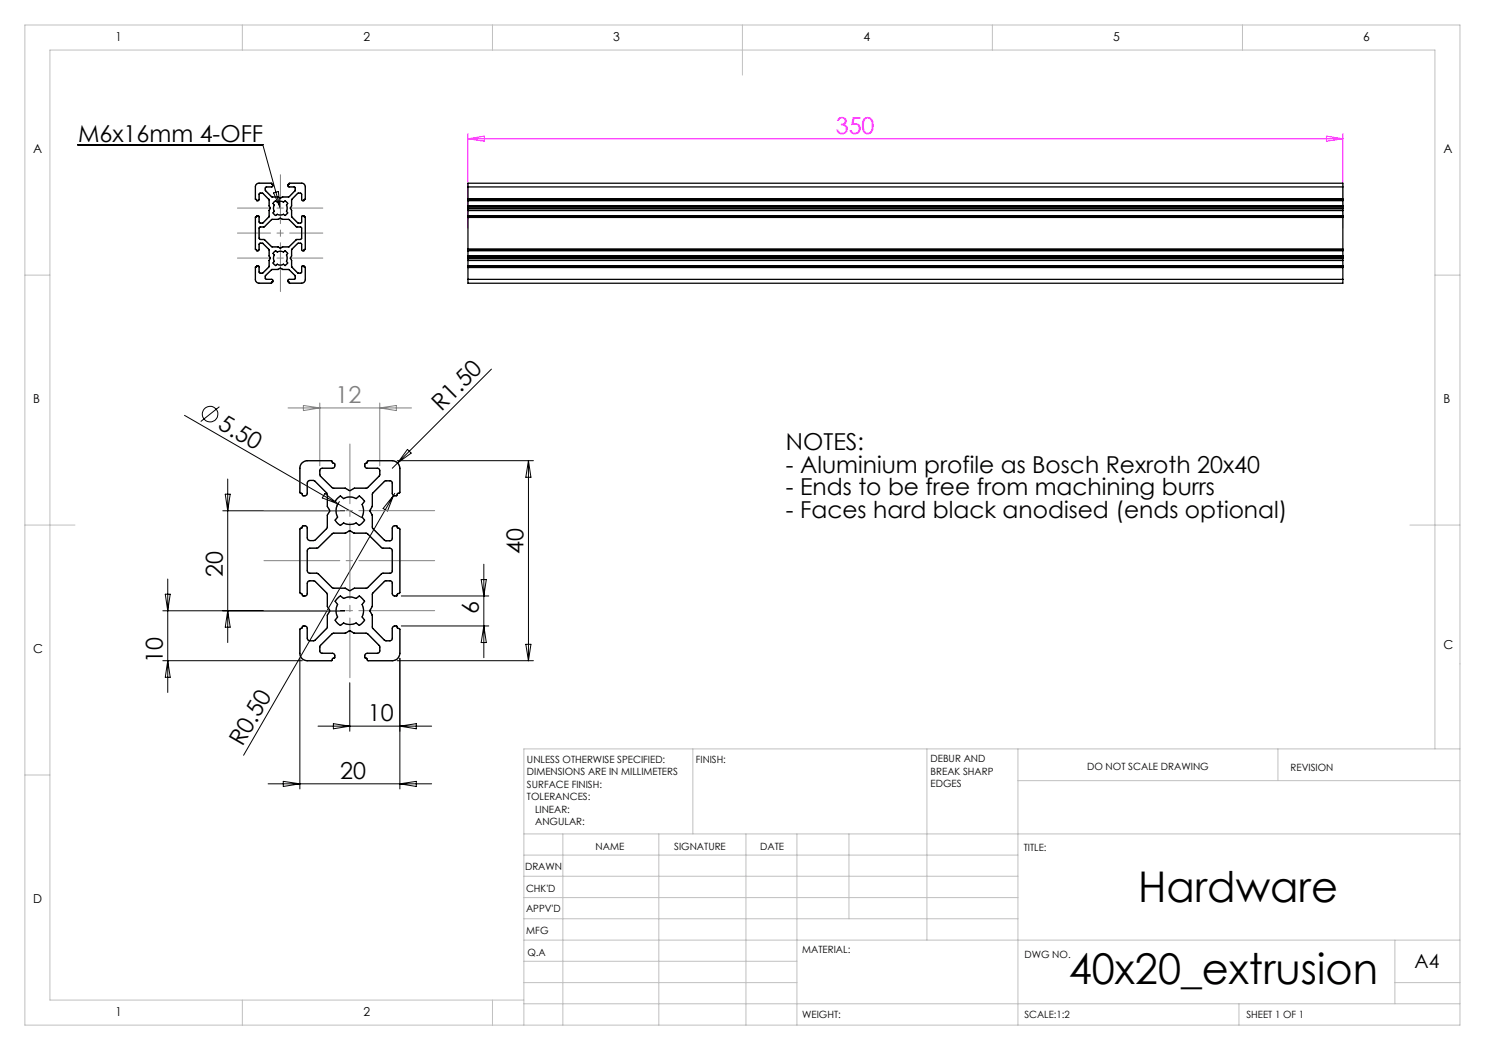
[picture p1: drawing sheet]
<svg xmlns="http://www.w3.org/2000/svg" width="297mm" height="210mm" viewBox="0 0 297 210" stroke-linecap="round" stroke-linejoin="round" font-family="sans-serif">
<g fill="none" stroke="#000" stroke-width=".2">
<path d="M15.6 29h37l3.5 12.6M54.7 38.6l1-.3 .4 3.3zM98.3 73.8l-19.8 19.9M36.9 83.1l35.5 20.4M43.9 81.3l-3.8 3M45 98.8h1l-.5 3.4zM45.5 95.8v32.7M65 98.7l2.6 2.1-3.1-1.2zM78.7 99.1l-30 52M78.7 99.1l-1.2 3.1-.9-.5zM79 98.7l-.3 .4M79.4 92.1h27.3"/>
<path d="M81.5 89.9l.7 .7-2.7 2zM105.7 92.1v40M105.7 92.1l.5 3.4h-1zM33.1 118.8h.9l-.5 3.4zM33.5 115.8v22.7M44.6 102.2h24.4M67.9 100.3l-.4 .6-.3 .8M80.3 119.2h17.5M96.2 115.9h1.1l-.5 3.3zM96.8 112.8v18.7M32.6 132.1h27.9M32.6 122.2h36.4"/>
<path d="M33.5 132.1l.5 3.4h-.9zM45.5 122.2l.5 3.2h-1zM60 131.6v26.2M70 136.6v9.7M79.4 132.1h27.3M80 131.6v26.2M80.3 125.2h17.5M96.8 125.2l.5 3.3h-1.1zM105.2 128.9h1l-.5 3.2zM53.6 156.8h32.7M56.7 156.3l3.3 .5-3.3 .5zM63.6 145.2h22.7"/>
<path d="M66.7 144.7l3.3 .5-3.3 .6zM80 156.8l3.3-.5v1zM80 145.2l3.3-.5v1.1z"/>
<circle cx="42" cy="82.8" r="1.56"/>
</g>
<g fill="none" stroke="#808080" stroke-width=".25">
<path d="M54.4 36.9l-.1-.3h-2.5a.72 .72 0 0 0-.7 .8v2.5l.3 .2h.3l.1-1.3 .2-.2h.5l1.3 1.3v1.3l.2 .5-.2 .3v1.4l-1.2 1.2-.7-.1-.2-1.3-.3-.1-.3 .3v6.5l.3 .3 .3-.1 .1-1.3 .2-.2 .6 .1 1.2 1.2v1.3l.2 .4-.2 .5v1.3l-1.2 1.2-.7-.1-.2-1.3h-.3l-.3 .2v2.5a.78 .78 0 0 0 .7 .7h2.4l.2-.2M54.4 36.9h.1M54.5 36.9l.1 .2-.1 .3h-1.3l-.1 .7 1.2 1.3h1.3l.5 .2 .4-.2 1.4-.1 1.2-1.2v-.6l-.2-.1h-1.2l-.1-.2 .1-.3M57.7 36.9h.1M57.7 36.9l.2-.3h2.4a.78 .78 0 0 1 .8 .8v2.4l-.4 .3h-.3l-.1-1.4h-.8l-1.2 1.2v1.3l-.2 .4 .2 .4v1.4l1.3 1.2 .7-.1v-1.2l.2-.2h.3v.2l.3 .1v6.5h-.2l-.1 .3-.4-.1-.1-1.4h-.8l-1.2 1.2v1.3l-.2 .5 .2 .4v1.3l1.2 1.2 .8-.1 .1-1.3h.3l.2 .2h.2v2.5a.78 .78 0 0 1-.8 .7h-2.4l-.2-.2M51.9 45.4h.9l1.6-1.5h1.2l.4-.3 .5 .3h1.2l1.6 1.5 1 .1v2.2l-.2 .2h-.8l-1.5 1.5h-1.3l-.4 .2-.5-.2h-1.2l-1.5-1.5h-.8l-.3-.2v-2.2zM54.4 56.4h.1M54.5 56.4l.1-.3-.1-.2-1.3-.1-.1-.7 1.2-1.2h1.3l.4-.3 .5 .3h1.3l1.3 1.2v.6l-.2 .2h-1.2l-.1 .1 .1 .4M54.8 40.5l.3-.3 .4 .2a1.17 1.17 0 0 1 1.2 0l.3-.2 .5 .5-.2 .3 .1 .5-.1 .8 .2 .3-.3 .3-.2 .2-.3-.2-.8 .1-.4-.1-.4 .2-.5-.5 .3-.3a1.17 1.17 0 0 1 0-1.3l-.3-.3zM54.8 50.5l.3-.3 .4 .2 .4-.1 .8 .1 .3-.2 .5 .4-.2 .4 .1 .5-.1 .8 .2 .3-.5 .5-.3-.3a1.17 1.17 0 0 1-1.2 0l-.4 .3-.2-.2-.3-.3 .3-.3a1.23 1.23 0 0 1 0-1.3l-.3-.3zM57.7 56.4h.1M60.3 92.7l.4-.4 .8-.2 4.9 .1a.54 .54 0 0 0 .6 .6l-.1 .6-.3 .3h-2.4l-.2 .3v1.2l2.6 2.4h2.5l.9 .5 .9-.5h2.6l2.4-2.5 .1-1.1-.3-.3h-2.3l-.3-.2-.1-.7 .4-.2 .2-.4 4.9-.1a1.56 1.56 0 0 1 1.5 1.6v4.8l-.2 .2a.38 .38 0 0 0-.4 .4l-.5 .1-.4-.4-.1-2.4-.3-.2h-1.2l-2.4 2.6v2.4l-.5 1 .5 .8v2.6l2.4 2.5 1.2 .1 .3-.3 .1-2.4 .4-.3 .5 .1a.39 .39 0 0 0 .5 .4l.1 12.8-.1 .2a.4 .4 0 0 0-.5 .5l-.7-.1-.2-.3-.1-2.4-.3-.2h-1.2l-2.4 2.5v2.5l-.5 1 .5 .8v2.6l2.4 2.4 1.2 .2 .3-.3 .1-2.3 .1-.3 .7-.1 .2 .5 .4 .1 .1 4.9a1.5 1.5 0 0 1-1.5 1.4h-4.9l-.2-.4-.4-.2a.61 .61 0 0 1 .3-.8l2.4-.1 .3-.4-.1-1-2.5-2.5-2.6-.1-.8-.5-.9 .5-2.6 .1-2.5 2.4v1.1l.3 .4 2.3 .1a.61 .61 0 0 1 .4 .8l-.1 .1a.44 .44 0 0 0-.5 .5h-5.1a1.45 1.45 0 0 1-1.3-1.4v-4.9l.4-.1 .2-.5a.66 .66 0 0 1 .8 .3l.1 2.3 .4 .4 1-.1 2.5-2.5 .1-2.6 .4-.7-.4-1-.1-2.6-2.5-2.5h-1l-.4 .2-.1 2.5a.66 .66 0 0 1-.8 .3h-.1a.54 .54 0 0 0-.5-.6v-12.9a.44 .44 0 0 0 .5-.5h.1a.66 .66 0 0 1 .8 .3l.1 2.3 .4 .3 1.1-.1 2.4-2.4 .1-2.6 .4-.7-.4-1-.1-2.6-2.6-2.6h-1l-.3 .3-.1 2.4a.66 .66 0 0 1-.8 .4l-.1-.1a.41 .41 0 0 0-.5-.5v-5.1z"/>
<path d="M67.5 99.7l.6-.5 .6 .5a2.61 2.61 0 0 1 2.5 0l.7-.5 .7 .6 .3 .5-.5 .6 .1 .2a2.87 2.87 0 0 1-.1 2.3l.5 .6-.6 .8-.4 .3-.7-.5a2.61 2.61 0 0 1-2.5 0l-.6 .5-.5-.3-.6-.8 .5-.6a2.68 2.68 0 0 1 0-2.5l-.5-.6zM61.6 109.8l.3-.2h1.7l2.9-2.9 2.6-.1 .7-.4 1 .4 2.6 .1 3 2.9h1.6l.4 .3 .1 4.4-.4 .3-1.7 .1-3.1 2.9h-2.4l-.9 .5-.9-.5h-2.5l-3-2.8-1.7-.2-.3-.1-.1-.3v-4zM67.5 119.7l.6-.5 .6 .5a2.9 2.9 0 0 1 2.5 0l.7-.5 .7 .6 .3 .5-.5 .6 .1 .2a2.78 2.78 0 0 1-.1 2.3l.5 .6-.6 .8-.4 .3-.7-.5a2.61 2.61 0 0 1-2.5 0l-.6 .5-.6-.5-.5-.6 .5-.6a2.61 2.61 0 0 1 0-2.5l-.5-.6z"/>
</g>
<g fill="none" stroke="#c0c0c0" stroke-width=".2">
<path d="M5 5h287v200h-287zM48.5 5v5M98.5 5v5M148.5 5v10M198.5 5v5M248.5 5v5M5 55h5M287 55h5M5 105h10M282 105h10M5 155h5M138.6 149.8v17"/>
<path d="M185.4 149.8v38.2M203.6 149.8v55.2M203.6 156.1h88.4M255.6 149.8v6.3M287 149.8v-139.8h-277v190h94.8M292 149.8h-187.2v55.2M104.8 166.8h187.2M104.8 179.5h98.8M104.8 175.3h98.8M104.8 171h98.8M112.6 166.8v38.2M131.8 166.8v38.2"/>
<path d="M149.2 166.8v38.2M159.4 166.8v38.2M169.8 166.8v17M104.8 183.8h98.8M104.8 196.5h54.6M104.8 192.3h54.6M104.8 188h187.2M279 196.5h13M279 188v12.8M48.5 200v5M98.5 200v5M104.8 200.8h187.2"/>
<path d="M247.8 200.8v4.2"/>
</g>
<path d="M57.6 81.6h24.7M60.7 81.1l3.3 .5-3.3 .5zM64 80.6v12.6M76 80.6v12.6M76 81.6l3.3-.5v1z" fill="none" stroke="#808080" stroke-width=".2"/>
<path d="M93.6 26.7v18.9M93.6 27.8h175M93.6 27.8l3.3-.6v1zM265.3 27.2l3.3 .6-3.3 .4zM268.6 26.7v18.9" fill="none" stroke="#f0f" stroke-width=".2"/>
<path d="M56.1 34.9v23.4" fill="none" stroke="#808080" stroke-width=".2" stroke-dasharray="15.2 1.3 1.3 1.3" stroke-dashoffset="5.5"/>
<path d="M47.5 46.6h17.1M47.5 51.6h17.1M47.5 41.6h17.1" fill="none" stroke="#808080" stroke-width=".2" stroke-dasharray="15.2 1.3 1.3 1.3" stroke-dashoffset="8.6"/>
<path d="M70 88.8v46.7" fill="none" stroke="#808080" stroke-width=".2" stroke-dasharray="15.2 1.3 1.3 1.3" stroke-dashoffset="3.3"/>
<path d="M52.8 112.1h34.1M52.8 102.1h34.1M52.8 122.1h34.1" fill="none" stroke="#808080" stroke-width=".2" stroke-dasharray="15.2 1.3 1.3 1.3" stroke-dashoffset=".1"/>
<g fill="none" stroke="#000" stroke-width=".25">
<path d="M54.4 36.9l-.1-.3h-2.5a.72 .72 0 0 0-.7 .8v2.5l.3 .2h.3l.1-1.3 .2-.2h.5l1.3 1.3v1.3l.2 .4-.2 .4v1.4l-1.2 1.2-.7-.1-.2-1.3-.3-.1-.3 .3v6.5l.3 .3 .3-.1 .1-1.3 .2-.2 .6 .1 1.2 1.2v1.3l.2 .4-.2 .5v1.3l-1.2 1.2-.7-.1-.2-1.3h-.3l-.3 .2v2.5a.78 .78 0 0 0 .7 .7h2.4l.2-.2M54.4 36.9h.1M54.5 36.9h.1l-.1 .5h-1.3l-.1 .7 1.2 1.3h1.3l.5 .2 .4-.2 1.4-.1 1.2-1.2v-.6l-.2-.1h-1.2l-.1-.2 .1-.3M57.7 36.9h.1M57.7 36.9l.2-.3h2.4a.72 .72 0 0 1 .8 .8v2.4l-.4 .3h-.3l-.1-1.4h-.8l-1.2 1.2v1.3l-.2 .4 .2 .4v1.3l1.3 1.3 .7-.1v-1.2l.2-.2h.3v.2l.3 .1v6.5h-.2l-.1 .3-.4-.1-.1-1.4h-.8l-1.2 1.2v1.3l-.2 .4 .2 .5v1.2l1.2 1.3 .8-.1 .1-1.3h.3l.2 .2h.2v2.5a.78 .78 0 0 1-.8 .7h-2.4l-.2-.2M93.6 37.4v-.8h175v.8M93.6 39.8v.1M93.6 39.9v.1M93.6 39.9h175M93.6 37.4h175M93.6 37.4v2.4M93.6 40h.1"/>
<path d="M93.6 39.8h175M93.6 40h175M268.6 39.8v.1M268.6 39.9v.1M268.6 37.4v2.4M268.6 40h.1M51.9 45.5l.9-.1 1.6-1.5h1.2l.4-.3 .5 .3h1.2l1.6 1.5 1 .1v2.2l-.2 .2h-.8l-1.5 1.5h-1.3l-.4 .2-.5-.2h-1.2l-1.5-1.5h-.8l-.3-.2zM54.4 56.4h.1M54.5 56.4l.1-.1-.1-.4-1.3-.1-.1-.7 1.2-1.2h1.3l.4-.3 .5 .3h1.3l1.3 1.2v.6l-.2 .2h-1.2l-.1 .1 .1 .4M54.8 40.5l.3-.3 .4 .2a1.17 1.17 0 0 1 1.2 0l.3-.2 .5 .5-.2 .3 .1 .5-.1 .8 .2 .3-.1 .2-.4 .3-.3-.2-.5 .1-.7-.1-.4 .2-.5-.5 .3-.3a1.17 1.17 0 0 1 0-1.3l-.3-.3zM55 50.3l.1-.1 .4 .2 .4-.1 .8 .1 .3-.2 .5 .4-.2 .4 .1 .5-.1 .8 .2 .3-.5 .5-.3-.3a1.17 1.17 0 0 1-1.2 0l-.4 .3-.2-.2-.3-.3 .3-.3a1.23 1.23 0 0 1 0-1.3l-.3-.3zM57.7 56.4h.1"/>
<path d="M93.6 43.4v.1M93.6 55.9v.7h175v-.7M93.6 53.4v.1M93.6 49.8v.1M93.6 49.9v.1M93.6 43.3v.1M93.6 53.3v.1M93.6 50.1v.1M93.6 40v.1M93.6 43.1v.1M93.6 53.2v.1M93.6 52.1h175z"/>
<path d="M93.6 42v.1M93.6 41.2h175zM93.6 51.1v.1M93.6 51.6v.1M93.6 41.6v.1M93.6 55.9h175M93.6 53.4h175M93.6 53.2h175M93.6 50.2h175M93.6 49.9h175M93.6 43.4h175M93.6 43.1h175"/>
<path d="M93.6 40.1h175M93.6 49.8h175M93.6 40.1v1.5M93.6 41.7v.3M93.6 42.1v1M93.6 43.2v.1M93.6 43.5v6.3M93.6 50v.1M93.6 50.2v.9M93.6 51.2v.4M93.6 51.7v1.5M93.6 53.3h.1"/>
<path d="M93.6 53.5v2.4M93.6 43.5h175M93.6 53.5h175M93.6 50h175M93.6 43.3h175M93.6 53.3h175M93.6 50.1h175M93.6 43.2h175M93.6 42.1h175M93.6 42h175M93.6 51.2h175M93.6 51.1h175"/>
<path d="M93.6 41.7h175M93.6 51.6h175M93.6 41.6h175M93.6 51.7h175M268.6 43.4v.1M268.6 53.4v.1M268.6 49.8v.1M268.6 49.9v.1M268.6 43.3v.1M268.6 53.3v.1M268.6 50.1v.1M268.6 40v.1"/>
<path d="M268.6 43.1v.1M268.6 53.2v.1M268.6 42v.1M268.6 51.1v.1M268.6 51.6v.1M268.6 41.6v.1M268.6 40.1v1.5M268.6 41.7v.3M268.6 42.1v1M268.6 43.2v.1M268.6 43.5v6.3M268.6 50v.1"/>
<path d="M268.6 50.2v.9M268.6 51.2v.4M268.6 51.7v1.5M268.6 53.3h.1M268.6 53.5v2.4M60.4 92.6l1.1-.5h4.8l.1 .1a.44 .44 0 0 0 .5 .5l.1 .6-.4 .4h-2.4l-.2 .3v1.2l2.6 2.4h2.5l.9 .5 .9-.5h2.6l2.4-2.5 .1-1.1-.3-.3-2.4-.1-.3-.3v-.6a.54 .54 0 0 0 .6-.5l4.9-.1 1 .5 .5 1.1v4.8l-.2 .1a.4 .4 0 0 0-.4 .5l-.5 .1-.4-.4-.1-2.4-.3-.2h-1.2l-2.4 2.6v2.4l-.5 1 .5 .8v2.6l2.4 2.5 1.2 .1 .3-.3 .1-2.4 .4-.3 .5 .1a.39 .39 0 0 0 .5 .4l.1 12.8-.1 .2a.4 .4 0 0 0-.5 .5l-.7-.1-.2-.3-.1-2.4-.3-.2h-1.2l-2.4 2.5v2.5l-.5 1 .5 .8v2.6l2.4 2.4 1.2 .2 .3-.3 .1-2.3 .1-.3 .7-.1 .2 .5 .4 .1 .1 4.9a1.51 1.51 0 0 1-1.5 1.4h-4.9l-.2-.4-.4-.2a.61 .61 0 0 1 .3-.8l2.4-.1 .3-.4-.1-1-2.5-2.5-2.6-.1-.8-.5-.9 .5-2.6 .1-2.5 2.4v1.1l.3 .4 2.3 .1a.61 .61 0 0 1 .4 .8l-.1 .1a.44 .44 0 0 0-.5 .5h-4.9l-.6-.1-.5-.3-.3-.5-.1-.5v-4.9l.1-.1a.4 .4 0 0 0 .4-.5h.1a.66 .66 0 0 1 .8 .3l.1 2.3 .4 .4 1-.1 2.5-2.5 .1-2.6 .4-.7-.4-1-.1-2.6-2.5-2.5h-1l-.4 .2-.1 2.5a.66 .66 0 0 1-.8 .3h-.1a.54 .54 0 0 0-.5-.6v-12.9a.44 .44 0 0 0 .5-.5h.1a.66 .66 0 0 1 .8 .3l.1 2.3 .4 .3 1.1-.1 2.4-2.4 .1-2.6 .4-.7-.4-1-.1-2.6-2.6-2.6h-1l-.3 .3-.1 2.4a.66 .66 0 0 1-.8 .4l-.1-.1a.41 .41 0 0 0-.5-.5v-4.9l.1-.6zM67.6 99.5l.5-.3 .6 .5a2.63 2.63 0 0 1 2.5 0l.7-.5 .4 .3 .6 .8-.5 .6a3 3 0 0 1 0 2.5l.5 .6-.6 .8-.4 .3-.7-.5a2.63 2.63 0 0 1-2.5 0l-.6 .5-.5-.3-.6-.8 .5-.6a2.7 2.7 0 0 1 0-2.5l-.5-.6zM61.6 109.8l.3-.2h1.7l2.9-2.9 2.6-.1 .7-.4 1 .4 2.6 .1 3 2.9h1.6l.4 .3 .1 4.4-.4 .3-1.7 .1-3.1 2.9h-2.4l-.9 .5-.9-.5h-2.5l-3-2.8-1.7-.2-.3-.1-.1-.3v-4zM67.8 119.4l.3-.2 .6 .5a2.92 2.92 0 0 1 2.5 0l.7-.5 .2 .2 .8 .9-.5 .6a2.92 2.92 0 0 1 0 2.5l.5 .6-.5 .6-.5 .5-.7-.5a2.63 2.63 0 0 1-2.5 0l-.6 .5-.8-.6-.3-.5 .5-.6a2.63 2.63 0 0 1 0-2.5l-.5-.6z"/>
</g>
<g font-size="8.5">
<text x="227.6" y="180.3">Hardware</text>
<text x="213.8" y="196.7">40x20_extrusion</text>
</g>
<g font-size="4.7">
<text x="15.6" y="28.3">M6x16mm 4-OFF</text>
<text x="88.3" y="82.4" transform="rotate(-45 88.3 82.4)">R1.50</text>
<text x="43.4" y="85.6" transform="rotate(30 43.4 85.6)">5.50</text>
<text x="157.2" y="90">NOTES:</text>
<text x="157.2" y="94.6">- Aluminium profile as Bosch Rexroth 20x40</text>
<text x="157.2" y="99.1">- Ends to be free from machining burrs</text>
<text x="157.2" y="103.6">- Faces hard black anodised (ends optional)</text>
<text x="104.7" y="110.9" transform="rotate(-90 104.7 110.9)">40</text>
<text x="44.6" y="115.4" transform="rotate(-90 44.6 115.4)">20</text>
<text x="95.8" y="122.9" transform="rotate(-90 95.8 122.9)">6</text>
<text x="32.5" y="132.6" transform="rotate(-90 32.5 132.6)">10</text>
<text x="48.5" y="149.4" transform="rotate(-60 48.5 149.4)">R0.50</text>
<text x="73.6" y="144.2">10</text>
<text x="68" y="155.7">20</text>
</g>
<text font-size="4.7" fill="#f0f" x="167.2" y="26.7">350</text>
<text font-size="4.7" fill="#808080" x="67.1" y="80.6">12</text>
<text font-size="3.9" x="282.9" y="193.6">A4</text>
<g font-size="2.5">
<text x="23.1" y="8.2">1</text>
<text x="72.7" y="8.2">2</text>
<text x="122.7" y="8.2">3</text>
<text x="172.7" y="8.2">4</text>
<text x="222.7" y="8.2">5</text>
<text x="272.7" y="8.2">6</text>
<text x="6.7" y="30.7">A</text>
<text x="288.7" y="30.7">A</text>
<text x="6.7" y="80.7">B</text>
<text x="288.7" y="80.7">B</text>
<text x="6.7" y="130.7">C</text>
<text x="288.7" y="129.7">C</text>
<text x="6.7" y="180.7">D</text>
<text x="23.1" y="203.2">1</text>
<text x="72.7" y="203.2">2</text>
</g>
<g font-size="2">
<text x="105.4" y="152.6">UNLESS OTHERWISE SPECIFIED:</text>
<text x="105.4" y="155.1">DIMENSIONS ARE IN MILLIMETERS</text>
<text x="139.2" y="152.6">FINISH:</text>
<text x="186.1" y="152.5">DEBUR AND</text>
<text x="186.1" y="155">BREAK SHARP</text>
<text x="217.4" y="154">DO NOT SCALE DRAWING</text>
<text x="258.1" y="154.2">REVISION</text>
<text x="105.4" y="157.6">SURFACE FINISH:</text>
<text x="105.4" y="160.1">TOLERANCES:</text>
<text x="186.1" y="157.5">EDGES</text>
<text x="107" y="162.6">LINEAR:</text>
<text x="107" y="165.1">ANGULAR:</text>
<text x="119.1" y="170">NAME</text>
<text x="134.8" y="169.9">SIGNATURE</text>
<text x="152" y="169.9">DATE</text>
<text x="204.8" y="170.2">TITLE:</text>
<text x="105" y="174.1">DRAWN</text>
<text x="105.2" y="178.3">CHK'D</text>
<text x="105.2" y="182.4">APPV'D</text>
<text x="105.3" y="186.8">MFG</text>
<text x="105.5" y="191.1">Q.A</text>
<text x="160.5" y="190.5">MATERIAL:</text>
<text x="204.9" y="191.6">DWG NO.</text>
<text x="160.4" y="203.5">WEIGHT:</text>
<text x="204.9" y="203.6">SCALE:1:2</text>
<text x="249.3" y="203.6">SHEET 1 OF 1</text>
</g>
</svg>
